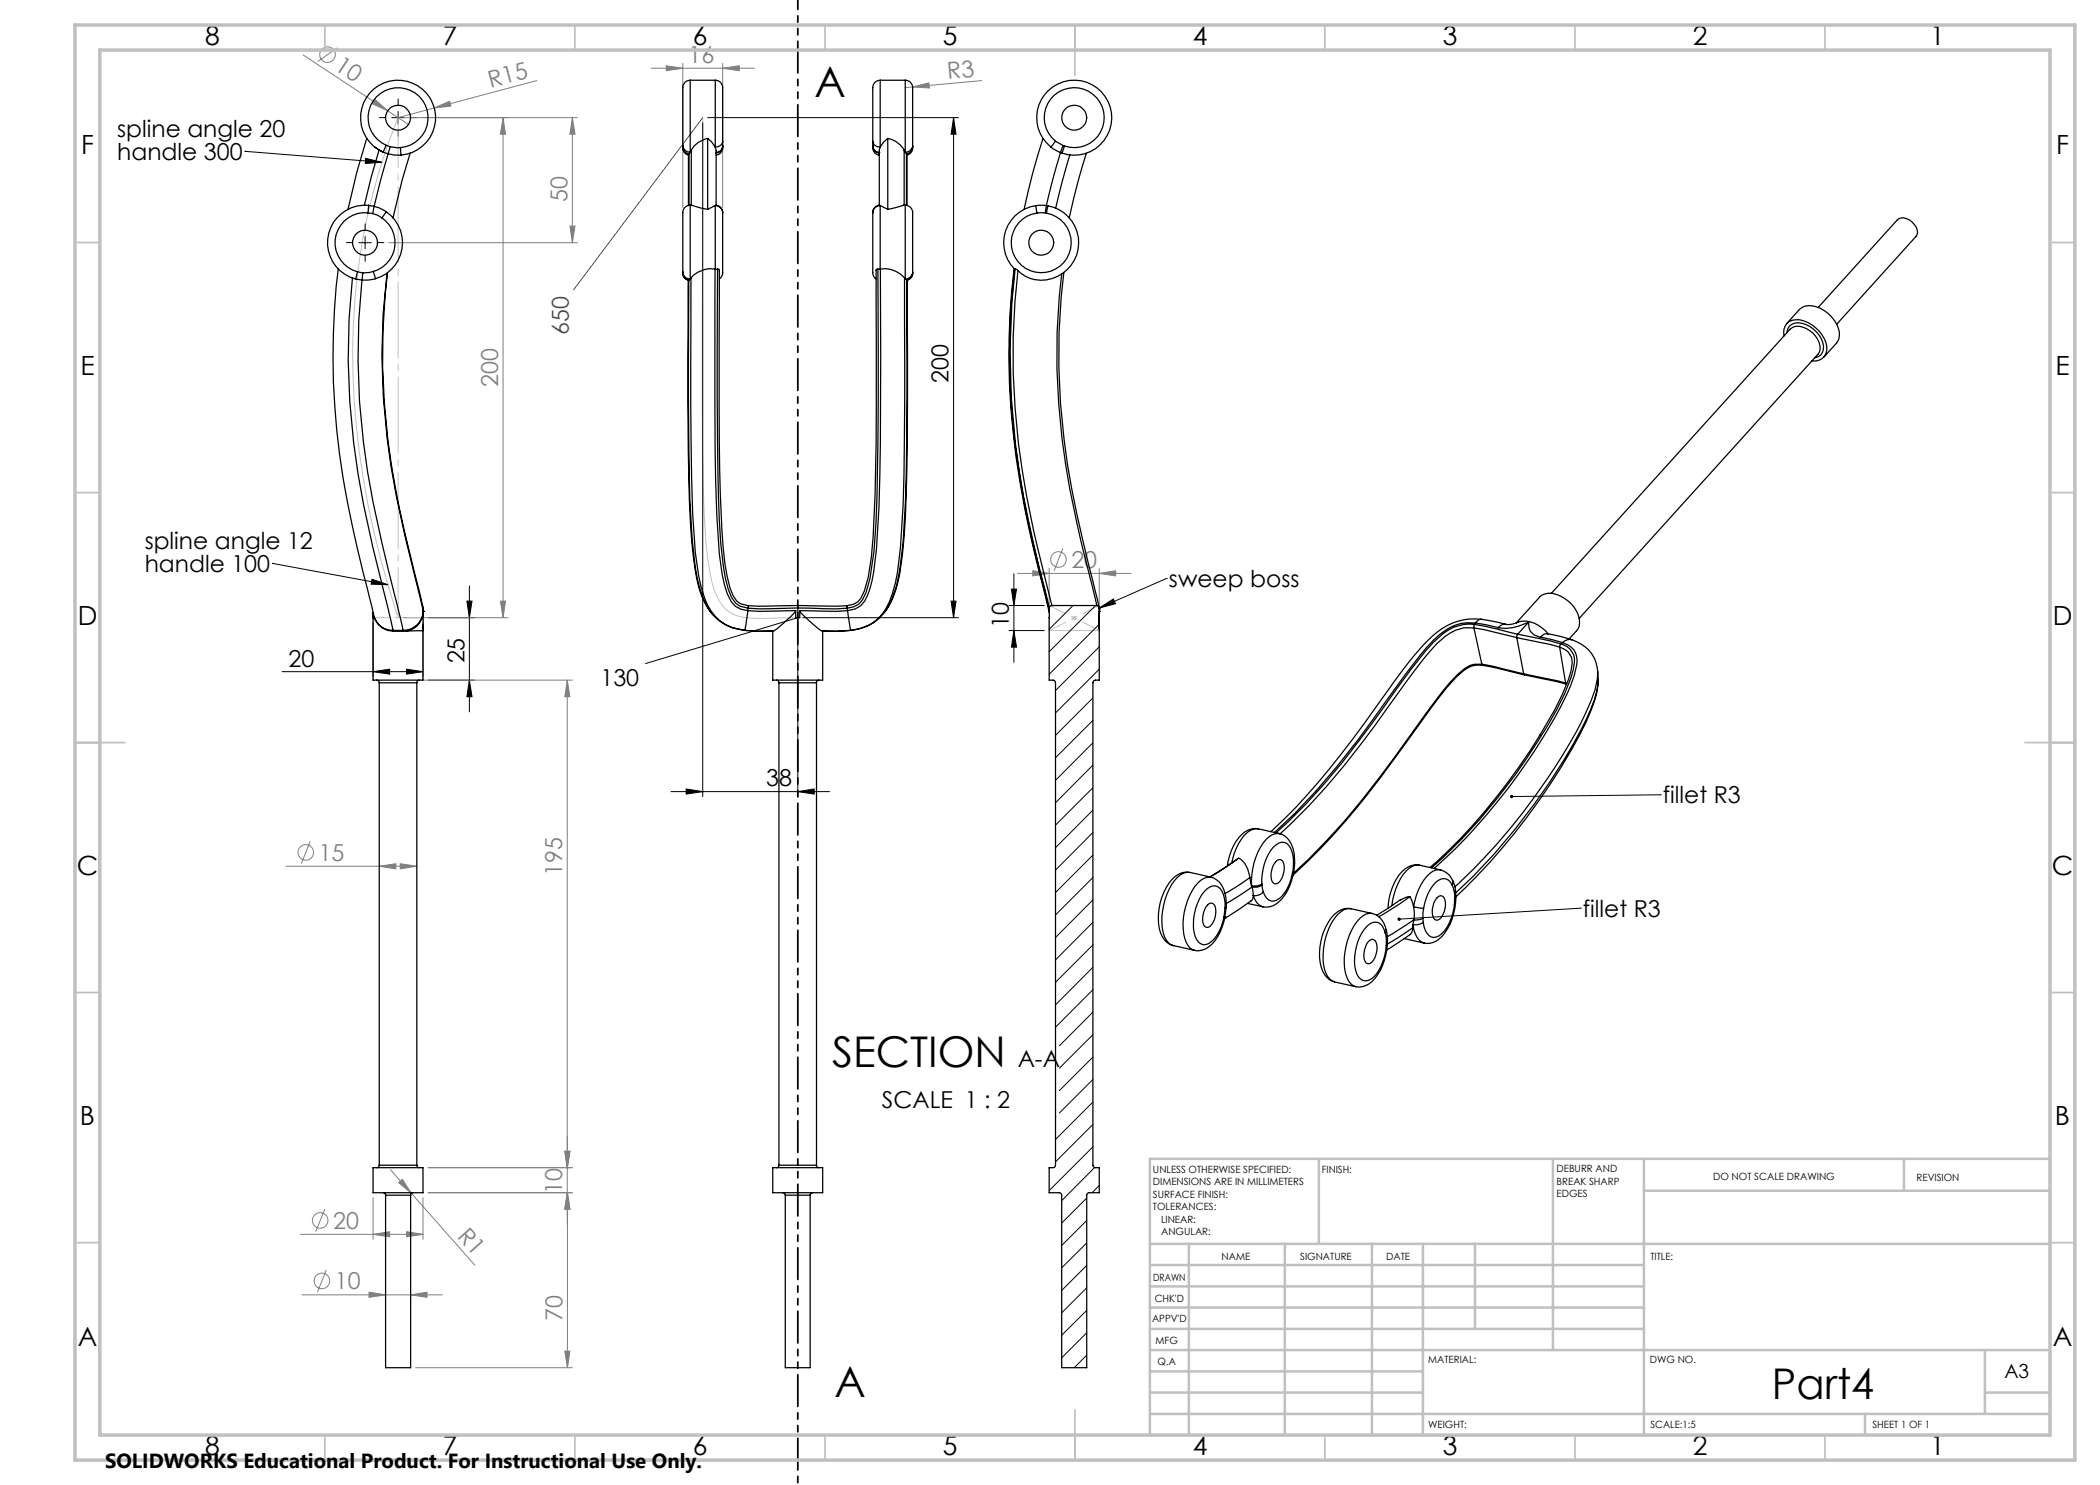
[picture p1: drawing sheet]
<svg xmlns="http://www.w3.org/2000/svg" width="420mm" height="297mm" viewBox="0 0 420 297" stroke-linecap="round" stroke-linejoin="round" font-family="sans-serif">
<g fill="none" stroke="#808080" stroke-width=".2">
<path d="M60.6 11l21.1 13.9M67.5 9.6l-4 2.7M75 19.9l2.5 2.3-3-1.4zM107.4 16.1l-27.8 7.4M130.2 13.6h20.7M133.2 13.2l3.4 .4-3.4 .5zM136.6 12.7v28.9M144.5 13.6l3.3-.4v.9zM144.5 12.7v28.8M182.5 17.4l3.3-.8 .1 1zM182.5 17.4l-1.5 .1M196.4 16.1l-13.9 1.3"/>
<path d="M80.6 23.5h34.9M86.9 21.6l3-1.4 .3 1zM100.6 23.5v100M100.6 23.5l.5 3.3h-1zM114.5 23.5v25M114.5 23.5l.5 3.3h-1zM77.8 48.5h37.7M114 45.2h1l-.5 3.3zM203.5 114.7h22.7M206.6 114.2l3.2 .5-3.2 .5zM209.8 113.7v8.9M212.6 109.7l-1.8 4.4"/>
<path d="M219.9 114.7l3.2-.5v1zM219.9 113.7v11.4M80.6 123.5h21M84.8 136h29.7M100.1 120.2h1l-.5 3.3zM113.5 136v108.9M113.5 136l.5 3.3h-1zM57.1 173.2h26.3M62.1 168.3l-1.8 4.4M75.8 173.2l3.4-.4v1zM80 172.8l3.4 .4-3.4 .6zM74.6 239.5v8.4"/>
<path d="M78.1 233.9l4.2 4.8M79.7 236.5l.8-.6 1.8 2.8zM82.3 238.7l12.7 14.3M84.6 239.5v8.4M85.6 238.5h28.9M85.6 233.5h28.9M113 230.3h1l-.5 3.2zM113.5 238.5l.5 3.3h-1zM113.5 238.5v35M60 246.9h24.6M60.4 259h28.1M64.9 241.9l-1.8 4.4"/>
<path d="M65.3 254l-1.8 4.4M73.8 258.4l3.3 .6-3.3 .5zM74.6 246.9l3.3-.6v1.1zM81.3 246.3l3.3 .6-3.3 .5zM82.1 259l3.3-.6v1.1zM83.1 273.5h31.4M113 270.2h1l-.5 3.3z"/>
<circle cx="65.5" cy="10.9" r="1.56"/>
<circle cx="211.7" cy="111.9" r="1.55"/>
<circle cx="61.2" cy="170.5" r="1.55"/>
<circle cx="64" cy="244.1" r="1.54"/>
<circle cx="64.4" cy="256.2" r="1.56"/>
</g>
<g fill="none" stroke="#000" stroke-width=".2">
<path d="M49 30.3h.1M49 30.3l27.4 2.2M73.1 31.7l3.3 .8-3.3 .2zM78.4 23.5h2.5M79.6 22.3v2.5M140.5 24.5v134.8M141.5 23.5h50.2M190.7 23.5l.5 3.3h-1zM190.7 23.5v100M71.8 48.5h2.5M73 47.3v2.5M54.5 112.7h.1"/>
<path d="M54.5 112.7l23.1 4.2M74.4 115.8l3.2 1.1-3.4-.1zM93.9 117.2v25.2M202.3 117.8h1l-.5 3.3zM202.8 114.8v17.7M233.3 115.7h.1M233.3 115.7l-13.4 5.9M56.4 134.3h28.2M74.6 134.3l3.3-.5v1zM74.6 124.5v10.8M81.3 133.8l3.3 .5-3.3 .5zM84.6 124.5v10.8"/>
<path d="M85.6 136h9.3M85.6 123.5h9.3M93.4 120.2h1l-.5 3.3zM93.9 136l.5 3.3h-1zM159.6 123.5l-30.5 9.2M159.6 124.5v34.8M160.5 123.5h31.2M190.2 120.2h1l-.5 3.3zM201.8 126.1h7M201.8 121.1h7M202.8 126.1l.5 3.3h-1zM219.9 121.6l2.8-1.8 .4 1z"/>
<path d="M134.2 158.3h31.7M137.2 157.8l3.3 .5-3.3 .5zM159.6 158.3l3.2-.5v1zM332.1 159h.1M332.1 159l-29.8 .3M316.1 181.6h.1M316.1 181.6l-36.3 2.2"/>
</g>
<path d="M79.6 23.5a127.4 127.4 0 0 0-8.4 61.3 174.3 174.3 0 0 0 8.4 38.7M140.5 23.5v11.4a2381.2 2381.2 0 0 0 .2 64.4 85 85 0 0 0 1.7 17.2 9.7 9.7 0 0 0 3.4 5.8 8 8 0 0 0 4.3 1.3l9.5-.1M84.6 123.5v12.5M209.8 121.1h10.1v5h-10.1zM214.3 123.6h1M214.5 123.3l.7 .7M214.8 123.1v1M215.2 123.3l-.7 .7" fill="none" stroke="#c0c0c0" stroke-width=".2"/>
<path d="M77.1 23.5h-1.2M79.6 21v-1.2M79.6 26v1.3M82.1 23.5h1.3M70.5 48.5h-1.2M73 46v-1.2M73 51v1.3M75.5 48.5h1.3" fill="none" stroke="#000" stroke-width=".2" stroke-dasharray="15.2 1.3 1.3 1.3"/>
<path d="M159.6 -.1v297.2" fill="none" stroke="#000" stroke-width=".35" stroke-dasharray="6.3 1.3 1.3 1.3 1.3 1.3" stroke-dashoffset="2.3"/>
<path d="M84.6 123.5h-10" fill="none" stroke="#c0c0c0" stroke-width=".2" stroke-dasharray="15.2 1.3 1.3 1.3" stroke-dashoffset="12.1"/>
<path d="M79.6 23.5v100" fill="none" stroke="#c0c0c0" stroke-width=".2" stroke-dasharray="15.2 1.3 1.3 1.3" stroke-dashoffset="5.2"/>
<path d="M209.9 126.1l10-5M209.9 121.1l10 5" fill="none" stroke="#c0c0c0" stroke-width=".2" stroke-dasharray="15.2 1.3 1.3 1.3" stroke-dashoffset="11.6"/>
<g fill="none" stroke="#c0c0c0" stroke-width=".35">
<path d="M65 5v5M115 5v5M165 5v5M215 5v10M265 5v5M315 5v5M365 5v5M15 48.5h5M410 48.5h5M15 98.5h5M410 98.5h5M15 148.5h10"/>
<path d="M405 148.5h10M15 198.5h5M410 198.5h5M15 248.5h5M410 248.5h5M65 287v5M115 287v5M165 287v5M215 282v10M265 287v5M315 287v5M365 287v5"/>
</g>
<g fill="none" stroke="#c0c0c0" stroke-width=".5">
<path d="M263.8 231.8v17M310.6 231.8v38.2M328.8 231.8v55.2M328.8 238.2h81.2M380.8 231.8v6.4M410 231.8h-180v55.2M230 248.8h180M230 257.3h98.8M230 253h98.8M237.8 248.8v38.2M257 248.8v38.2M274.4 248.8v38.2"/>
<path d="M284.6 248.8v38.2M295 248.8v17M230 265.8h98.8M230 261.5h98.8M230 278.5h54.6M230 274.3h54.6M230 270h180M397 278.5h13M397 270v12.8M230 282.8h180M373 282.8v4.2"/>
</g>
<path d="M15 5h400v287h-400zM20 10h390v277h-390z" fill="none" stroke="#c0c0c0" stroke-width=".7"/>
<path d="M140.5 23.5l-25.8 34.5" fill="none" stroke="#00f" stroke-width=".2"/>
<g fill="#000">
<path d="M159.6 -.1h6zM159.6 297.1h6z"/>
<path d="M190.7 23.5l.5 3.3h-1zM190.2 120.2h1l-.5 3.3z"/>
<path d="M74.4 115.8l3.2 1.1-3.4-.1zM73.1 31.7l3.3 .8-3.3 .2zM219.9 121.6l2.8-1.8 .4 1zM302.1 159.1l-.1 .2h.3h-.3a.33 .33 0 0 0 .5 .3 .33 .33 0 0 0 .1-.5 .33 .33 0 0 0-.5 0zM279.6 183.6l-.1 .3 .3-.1-.3 .1a.33 .33 0 0 0 .5 .2 .33 .33 0 0 0 .1-.5 .33 .33 0 0 0-.5 0z"/>
<path d="M81.3 133.8l3.3 .5-3.3 .5zM74.6 134.3l3.3-.5v1z"/>
<path d="M93.9 136l.5 3.3h-1zM93.4 120.2h1l-.5 3.3zM202.8 126.1l.5 3.3h-1zM202.3 117.8h1l-.5 3.3z"/>
<path d="M137.2 157.8l3.3 .5-3.3 .5zM159.6 158.3l3.2-.5v1z"/>
</g>
<g fill="#808080">
<path d="M75 19.9l2.5 2.3-3-1.4z"/>
<path d="M182.5 17.4l3.3-.8 .1 1z"/>
<path d="M86.9 21.6l3-1.4 .3 1z"/>
<path d="M79.7 236.5l.8-.6 1.8 2.8z"/>
<path d="M100.6 23.5l.5 3.3h-1zM100.1 120.2h1l-.5 3.3z"/>
<path d="M81.3 246.3l3.3 .6-3.3 .5zM74.6 246.9l3.3-.6v1.1zM80 172.8l3.4 .4-3.4 .6zM75.8 173.2l3.4-.4v1zM144.5 13.6l3.3-.4v.9zM133.2 13.2l3.4 .4-3.4 .5z"/>
<path d="M73.8 258.4l3.3 .6-3.3 .5zM82.1 259l3.3-.6v1.1z"/>
<path d="M219.9 114.7l3.2-.5v1zM206.6 114.2l3.2 .5-3.2 .5z"/>
<path d="M113.5 238.5l.5 3.3h-1zM113 230.3h1l-.5 3.2z"/>
<path d="M113.5 238.5l.5 3.3h-1zM113 270.2h1l-.5 3.3zM113.5 136l.5 3.3h-1zM113 230.3h1l-.5 3.2zM114.5 23.5l.5 3.3h-1zM114 45.2h1l-.5 3.3z"/>
</g>
<g fill="none" stroke="#000" stroke-width=".25">
<path d="M138 16a1.63 1.63 0 0 0-1.4 2.1v11M138 16v14.4M138 16h5.1M143.1 16a1.57 1.57 0 0 1 1.4 2v10.3M143.1 16v13.4M176 16a1.57 1.57 0 0 0-1.4 2v10.3M176 16v13.4M176 16h5M181 16a1.63 1.63 0 0 1 1.5 2.1v11M181 16v14.4M73.3 27.7l-1.9 6.7-1.8 7.5M75 29.4l1.6 1"/>
<path d="M75.8 30l-1.6 5.5-1.3 5.5M76.6 30.4a7.5 7.5 0 0 1-2.5-12 7.5 7.5 0 0 1 12.2 1.9 7.5 7.5 0 0 1-6.1 10.7M76.6 30.4l1 .4M77.2 29.1l-.6 1.3M77.2 29.1a6 6 0 0 1-2-9.7 6 6 0 0 1 9.8 1.6 6 6 0 0 1-4.9 8.5M77.2 29.1l.9 .2M77.6 30.8l1.2 .2h1.4M77.6 30.8l-2.8 10.5M78.1 29.3l-.5 1.5M78.1 29.3l2 .2M80.1 29.5l.1 1.5M82 30.7l-1.6 5.4-1.8 7.5"/>
<path d="M136.6 29.6a1.43 1.43 0 0 0 1.1 1.4M136.6 29.1a1.45 1.45 0 0 0 1.4 1.3M136.6 29.3a1.4 1.4 0 0 0 1.2 1.5M136.6 29.1v.4M137.8 30.8l-.1 .2v10.1M137.8 30.8v10.3M138 30.4l-.2 .4M138.3 30v11M138.3 30l-.3 .4M141.5 27.7a4.7 4.7 0 0 0-3.2 2.3M141.5 27.7v14.2M141.5 27.7l.8 .6 .8 1.1"/>
<path d="M143.1 29.4l.1 .7v11M144.5 29.2a1.57 1.57 0 0 1-1.3 1.8M144.5 28.3a1.36 1.36 0 0 1-1.4 1.1M144.5 29.1a1.39 1.39 0 0 1-1.4 1.4M144.5 29.2a1.39 1.39 0 0 1-1.3 1.4M144.5 28.3v.9M174.6 29.2a1.57 1.57 0 0 0 1.3 1.8M174.6 28.3a1.36 1.36 0 0 0 1.4 1.1M174.6 29.1a1.39 1.39 0 0 0 1.4 1.4M174.6 28.3v.8M174.6 29.2a1.39 1.39 0 0 0 1.3 1.4M174.6 29.1v.1"/>
<path d="M175.9 30.1v11M176 29.4l-.1 .7M177.6 27.7a4.7 4.7 0 0 1 3.2 2.3M177.6 27.7v14.2M177.6 27.7l-.9 .7-.7 1M180.8 30v11M180.8 30l.2 .4M181 30.4l.3 .4M181.3 30.8v10.3M181.3 30.8l.1 .1M181.4 30.9v10.2M182.5 29.6a1.43 1.43 0 0 1-1.1 1.4"/>
<path d="M182.5 29.1a1.45 1.45 0 0 1-1.5 1.3M182.5 29.3a1.4 1.4 0 0 1-1.2 1.5M182.5 29.1v.4M208.6 27.7a133.7 133.7 0 0 0-3.8 14.2M210.2 29.4a7.5 7.5 0 0 1 1-12.5 7.5 7.5 0 0 1 11.1 6 7.5 7.5 0 0 1-9.9 7.7M210.2 29.4l1.9 1.1M211.1 28.3a6 6 0 0 1 .5-9.9 6 6 0 0 1 9.1 3.9 6 6 0 0 1-6.8 7.2l-1-.3M211.1 28.3l-.9 1.1M211.1 28.3l1.5 .8M212.1 30.5l-1.5 5.3-1.3 5.3M212.1 30.5l.3 .1M212.6 29.1l-.5 1.4"/>
<path d="M212.6 29.1l.3 .1M212.9 29.2l-.5 1.4M214 31l-1.6 5.3-1.3 5.3M217.3 30.7a130.2 130.2 0 0 0-3.4 12.9M67.7 53.7a154.1 154.1 0 0 0 3.7 55.7l3.4 13.9M70.5 55.6a147.5 147.5 0 0 0 2.2 45.5l1.9 8.4 4 16.6M71.1 55.8l1.3 .2M71.5 54.4l1.1 .2M71.5 54.4l-.4 1.4M72.4 56a149.2 149.2 0 0 0 4 52.5l4.2 17.6M72.6 54.6l-.2 1.4M73.6 42.6l.9 .1"/>
<path d="M73.6 42.6a6 6 0 0 0-6.5 4.9 6 6 0 0 0 4.4 6.9M73.7 41.1l-.1 1.5M73.7 41.1l1.1 .2M73.7 41.1a7.5 7.5 0 0 0-8.1 6.1 7.5 7.5 0 0 0 5.5 8.6M74.5 42.7l1 .3 .9 .6M74.7 54.3l-.8 .2-1.3 .1M74.7 54.3l.4 1.4M74.8 41.3l-.3 1.4M74.8 41.3l1 .3 1.5 .8M75.1 55.7l-1.5 .3h-1.2M76.4 43.6a6 6 0 0 1 2.5 5.9 6 6 0 0 1-4.2 4.8M77.3 42.4l-.9 1.2"/>
<path d="M77.3 42.4a7.5 7.5 0 0 1 3.1 7.3 7.5 7.5 0 0 1-5.3 6M77.4 54.6a143.5 143.5 0 0 0 3.6 52.6l3.2 13.2a4 4 0 0 1-3.6 5.7M77.5 54.5a145 145 0 0 0 3.4 51.6l3.7 15.5M136.6 54.6a1.42 1.42 0 0 0 1.1 1.5M136.6 54.4a1.45 1.45 0 0 0 1.4 1.4M136.6 54.4a1.49 1.49 0 0 0 1.2 1.6M137.8 56h-.1l-.1 6.2a931.1 931.1 0 0 0 .5 42.2 51.8 51.8 0 0 0 2.2 14.7 11.9 11.9 0 0 0 2.2 3.7M137.8 56l-.1 24.3a412 412 0 0 0 .7 27.5 38.5 38.5 0 0 0 2.3 12.1 9.5 9.5 0 0 0 8.2 6.2M138 41a1.62 1.62 0 0 0-1.4 2.1v11.3M138 41v14.8M138 41h.2M138 55.8l-.2 .2"/>
<path d="M138.2 55.6l-.1 25.1a392 392 0 0 0 1 29.8 30.8 30.8 0 0 0 2.4 10.5 8.9 8.9 0 0 0 7.4 5.1M138.2 55.6l-.2 .2M138.3 41l3.2 .9M138.3 41l-.1 .1M143 53.8v19.1a520.4 520.4 0 0 0 .9 37.9 22.9 22.9 0 0 0 2.4 9.6l.8 .9 1.1 .5 1.4 .3M143 53.8a5.1 5.1 0 0 0-4.8 1.8M143 53.8h.1M143.1 41.1a1.61 1.61 0 0 1 1.4 2.1v9.1a6.1 6.1 0 0 1-.2 3.1l-.4 .4M143.1 53.8h.4M143.1 41.1l-1.6 .8M143.1 41.1v12.7M143.2 41a1.52 1.52 0 0 1 1.3 1.5"/>
<path d="M143.2 41.1h-.1M143.5 53.8v35a305.9 305.9 0 0 0 .6 19.9l.6 4.6a14.1 14.1 0 0 0 2.4 7.3l.8 .6 1.7 .4M143.5 53.8l.4 .1-.1 27.8a288.3 288.3 0 0 0 1.2 31.4l1 4.5 .6 1.6a3.3 3.3 0 0 0 3.1 1.9M175.6 53.8v16.8a829.9 829.9 0 0 1-.4 34.1l-.4 5.5-.8 5.5-.8 2.8a3.9 3.9 0 0 1-3.7 3.1M175.6 53.8h.4M175.6 53.8l-.4 .1 .1 21.3a460.9 460.9 0 0 1-1 36.2l-.7 4.1-.7 2.7a3.6 3.6 0 0 1-3.5 2.9M175.9 41a1.45 1.45 0 0 0-1.3 1.5M175.9 41.1h.1M176 41.1a1.61 1.61 0 0 0-1.4 2.1v9.1a6.1 6.1 0 0 0 .2 3.1l.4 .4M176 41.1v12.7M176 41.1l1.6 .8M176 53.8h.1"/>
<path d="M176.1 53.8v26.3a406.7 406.7 0 0 1-.8 29.7 25.6 25.6 0 0 1-2.4 10.4l-.8 1-1.1 .6-1.5 .3M176.1 53.8a5.2 5.2 0 0 1 4.8 1.8M180.8 41l-3.2 .9M180.8 41l.1 .1M180.9 41h.1M180.9 55.6v24.7a381 381 0 0 1-.8 29.2 33.9 33.9 0 0 1-2.2 10.9 8.9 8.9 0 0 1-7.8 5.7M180.9 55.6l.1 .2M181 41a1.62 1.62 0 0 1 1.5 2.1v11.3M181 41v14.8M181 55.8l.4 .2M181.4 56v24.3a405.8 405.8 0 0 1-.8 28.2l-.7 5.7a15.9 15.9 0 0 1-4 9.4 9.8 9.8 0 0 1-5.7 2.5M181.4 56h.1"/>
<path d="M181.5 56v4.9a1084.4 1084.4 0 0 1-.4 42.6 62.5 62.5 0 0 1-2 14.8 13.9 13.9 0 0 1-2.1 4M182.5 54.6a1.4 1.4 0 0 1-1.1 1.5M182.5 54.4a1.45 1.45 0 0 1-1.5 1.4M182.5 54.4a1.51 1.51 0 0 1-1.1 1.6M202.8 53.7a150.2 150.2 0 0 0 3 51.9l4.1 17M202.8 53.7l.1 .1M202.9 53.8h.1M202.9 53.8a155.3 155.3 0 0 0 4.2 57l2.8 11.3M203 53.8l.6 .3M203 53.8a155.6 155.6 0 0 0 3.7 54.9l3.2 12.9M203.6 54.1a158.5 158.5 0 0 0 4.8 59l2 8M207.2 41.1a7.5 7.5 0 0 0-6.1 5.1 7.5 7.5 0 0 0 1.8 7.6"/>
<path d="M207.2 41.1l.2 1.5M207.4 42.6a6 6 0 0 0-4.3 9.1 6 6 0 0 0 10.1 .2 6 6 0 0 0-3.9-9.3M209.1 42.6h-1.7M209.1 42.6h.2M209.3 41.1l-.2 1.5M209.3 41.1h-2.1M209.3 41.1l.3 .1M209.6 41.2a7.5 7.5 0 0 1 5.8 9.6 7.5 7.5 0 0 1-10.4 4.4l-1.4-1.1M209.6 41.2l-.3 1.4M212.3 54.8a146.6 146.6 0 0 0 3.8 53.3l3.3 13M212.8 54.5a144 144 0 0 0 3.7 53.3l3.3 13.6M356.8 67.2a2.52 2.52 0 0 1 3.1-3.2 6.7 6.7 0 0 1 5.5 6 2.45 2.45 0 0 1-3 2.2"/>
<path d="M357.3 64.7l2.6-2.8a3.6 3.6 0 0 1 4.2-.2 6.4 6.4 0 0 1 3.8 5.4l-.1 .7-.5 .8-2.5 2.8M357.4 66.5a2.12 2.12 0 0 1 3-1.8 5.8 5.8 0 0 1 4.3 4.5 1.94 1.94 0 0 1-1.7 2.3M363.6 61.5l15.9-17.5a2.12 2.12 0 0 1 2.9 .4 2.18 2.18 0 0 1 .8 2.9l-15.9 17.5M310.3 118.7l47.7-52.9a2.65 2.65 0 0 1 3.3-.1 4.4 4.4 0 0 1 2.6 4.7l-48.1 53.3M74.6 123.5h.1M74.6 122.6v13.4h10v-9.9M74.8 123.3l.3 .8M74.8 123.3a4 4 0 0 0 3.8 2.8M75 123.8a4 4 0 0 0 3.7 2.5M75.4 136a.49 .49 0 0 1 .4 .6M75.8 136.6h7.6M75.8 136.6v96.4"/>
<path d="M78.6 126.1l.1 .2M78.6 126.3h2.1M78.6 126.1h2M83.4 136.6v96.4M83.9 136a.49 .49 0 0 0-.5 .6M84.6 126.1l-3.4 .1M84.6 121.5v.2M84.6 121.7h.1M84.6 122.7v2.9M84.6 124.9v.7M84.6 121.6l.1 .2M84.6 121.5v-.1v.2"/>
<path d="M84.6 125.8v.3M84.6 125.6v.2M84.6 121.5l.1 .8M84.7 122.3a4 4 0 0 1-4.1 4v-.2M84.7 122.3h.1M148.9 126.1l2.8 .2 2.9-.1v9.8h9.9v-9.8l2.9 .1 2.8-.2M148.9 126.1h.1M148.9 126.1l2.7 .2 3-.1M149.6 122.1l-.7 4M149.6 122.1l2.1 .2 7.4-.2M149.6 121.6v.5M149.7 121.1l-.1 .5"/>
<path d="M154.6 126.2h.1M155.3 136a.49 .49 0 0 1 .5 .6M155.8 136.6h7.5M155.8 136.6v96.4M159.1 122.1a21.8 21.8 0 0 1-4.5 4.1M159.1 122.1v1.4h.8v-1.4M159.6 121.1l7.7 .1 2.1-.1M159.6 121.6l7.7 .2 2.2-.2M159.6 121.1v.5M159.6 121.6l-7.8 .2-2.2-.2M159.6 121.1l-7.8 .1-2.1-.1M159.6 121.6v1.9"/>
<path d="M159.9 122.1l7.5 .2 2.1-.2M159.9 122.1v.1a19.8 19.8 0 0 0 4.6 4M163.3 136.6v96.4M163.8 136a.49 .49 0 0 0-.5 .6M164.5 126.2h.1M169.4 121.1l.1 .5M169.5 121.6v.5M169.5 122.1l.6 4M170.1 126.1l-2.7 .2-2.9-.1M170.1 126.1h.1M173.4 125.3h-.2M209.8 123.5h.1"/>
<path d="M209.9 121.6l-.1 14.4h.8a.49 .49 0 0 1 .5 .6v96.4l-.3 .5h-1v5h2.1l.4 .4v34.6h5v-34.6l.4-.4h2.2v-5h-.8a.49 .49 0 0 1-.5-.5v-96.4a.49 .49 0 0 1 .5-.6h.8v-10.2M209.9 121.6l.1-.4 .4-.1h9l.3 .1 .2 .6M219.9 121.6v.2M219.9 121.5v4.3M219.9 121.7v3.9M219.9 122.3v.3M219.9 122.2v3.6M219.9 122.3h.1M219.9 121.8h.1M219.9 122.2v.1M294.8 125.6l2.1 .3 6.5 1.6M294.8 125.6a7.1 7.1 0 0 0-5.8 1.7 43.8 43.8 0 0 0-7.8 9.1 268.8 268.8 0 0 1-15.8 20.8l-3.6 3.9-5.8 5.7"/>
<path d="M294.8 125.6l1.6 7.3M294.9 124.9l-.1 .7M294.9 124.9l2.2 .4 6.4 1.6M294.9 124.9a8.3 8.3 0 0 0-6.4 1.9l-1.8 1.7a123.2 123.2 0 0 0-9.8 12.7 149.5 149.5 0 0 1-21.7 25.4M295.1 124.6l4.5 1M295.1 124.6a9.5 9.5 0 0 0-8.5 3.5 92.5 92.5 0 0 0-9.5 12.3 150.5 150.5 0 0 1-22.2 26.1M295.1 124.6l-.2 .3M296.2 123.9a12.3 12.3 0 0 0-10.7 4.3l-2.3 2.4-2.6 3.4a310.3 310.3 0 0 1-19.3 25.1l-2.2 2.5-5 4.7M296.2 123.9l5 1M296.2 123.9a1.33 1.33 0 0 0-1.1 .7M296.4 132.9l1.8 .3 6.5 1.6M296.4 132.9a4.3 4.3 0 0 0-3.5 .8 31.6 31.6 0 0 0-6.2 6.9l-1.9 2.6a300.3 300.3 0 0 1-15.8 20.9l-7.2 7.7-3.1 2.9"/>
<path d="M296.4 132.9l.1 .2M296.5 133.1l-.4-.1a4.6 4.6 0 0 0-3.8 1.5 39.9 39.9 0 0 0-6.3 7.4 260.6 260.6 0 0 1-19.5 25.3l-4.9 5-3 2.8M296.5 133.1l8.4 1.9M301.2 124.9a1.54 1.54 0 0 0-1.6 .7M303.2 124.6l4.7-5.2a3 3 0 0 1 3.4-.5 6.5 6.5 0 0 1 4.6 5.8 4.5 4.5 0 0 1-2.1 3.1M303.4 127.5l1.1 .3a47.2 47.2 0 0 1 7.4 1.6M303.4 127.5l1.3 7.3M303.5 126.9l6.6 1.3 2.1 .6M303.5 126.9l-.1 .6M304.7 134.8l8.4 1.8M304.7 134.8l.2 .2M304.9 135l8.4 1.8"/>
<path d="M305.6 124.5l.1 .1a2.47 2.47 0 0 0 2.4 2.8M305.6 124.5l-.2 .1a10.4 10.4 0 0 1-5.8 1M305.6 124.5l-2.1 2.4M305.8 124.3h-.2a6.6 6.6 0 0 0-3.4 .6h-1M305.8 124.3a7.4 7.4 0 0 1 3.9 2.5M305.8 124.3l-.2 .2M308.1 127.4a1.49 1.49 0 0 1 1.4-.7l2.8 .6 2.1 .6M308.1 127.4l4.4 1.1M309.4 126.7h.1M311.9 129.4a3.5 3.5 0 0 1 2.3 4.9 48.2 48.2 0 0 1-6.2 12.7M311.9 129.4l1.2 7.2M312.2 128.8l-.3 .6"/>
<path d="M312.2 128.8a3.4 3.4 0 0 1 2.7 3.6 25.6 25.6 0 0 1-3.6 9.6 122 122 0 0 1-25 31.6M312.5 128.5a2.18 2.18 0 0 1 3-.1 7.1 7.1 0 0 1 4.1 7.3M312.5 128.5a3.6 3.6 0 0 1 2.8 4.5 33.1 33.1 0 0 1-4.3 10.5 120.8 120.8 0 0 1-24.2 30.2M312.5 128.5l-.3 .3M313.1 136.6l.2 .1M313.1 136.6l.1 .2M313.2 136.8h.1M319.5 134.3a12.2 12.2 0 0 1-1.4 6.1 109.8 109.8 0 0 1-16.5 25.9 114.2 114.2 0 0 1-10.6 11.1M308 146.9a116.3 116.3 0 0 1-22 26.6M237.9 174.5a4 4 0 0 0-4.1 2.2 12.1 12.1 0 0 0-1.7 9.8 3.6 3.6 0 0 0 2.6 2.6M242 175.4l5.8-3.8a4.7 4.7 0 0 1 2.2 3.9M242.2 175.4l-4.2-.9a3.2 3.2 0 0 0-3.1 1.6 13.4 13.4 0 0 0-2 11.2 2.74 2.74 0 0 0 1.8 1.8l4.2 1"/>
<path d="M242.5 175.1l-.5 .3M245.5 172.9h.1M245.5 172.9l.2 .1M245.5 172.9v.3M247.4 171.8l-4.8 3.2M250 175.5l.3 1.6M250 175.5l-5 3.2M250.3 177.1l.1 .3M250.4 177.4l.2 1.7M250.4 177.4l-5.1 3.3M250.6 179.1v.6l-.3 .4-5.4 3.6M250.6 179.1a3.1 3.1 0 0 0 2 2.3"/>
<path d="M251.7 165.8a4 4 0 0 0-3.9 1.7 11.7 11.7 0 0 0-2.3 5.4M251.7 165.8l4.2 .9a3.5 3.5 0 0 0-3.3 2 14 14 0 0 0-2.3 8.4M251.7 165.8a3.6 3.6 0 0 0-3.4 2 12.3 12.3 0 0 0-2 4.8M252.4 176.8a10.1 10.1 0 0 1 2.8-7.8 1.75 1.75 0 0 1 2.9 .6 9.8 9.8 0 0 1-1.7 9.6 1.9 1.9 0 0 1-1.8 1 1.9 1.9 0 0 1-1.7-1.1l-.2-.7M252.4 176.8a2.72 2.72 0 0 1-2.1 .3M252.4 177l.3 1.4M252.4 177a2.5 2.5 0 0 1-2 .4M252.4 176.8v.2M252.7 178.4a2.12 2.12 0 0 1-2.1 .7M255.2 172.3a.82 .82 0 0 1 .8-.4 .82 .82 0 0 1 .7 .6 3.9 3.9 0 0 1-1.3 4.2 .89 .89 0 0 1-1.1-.8 4.5 4.5 0 0 1 .9-3.6zM255.9 166.8a4.2 4.2 0 0 1 2.9 3.9 12.1 12.1 0 0 1-2.8 9.5 3.7 3.7 0 0 1-3.4 1.2M282 179.3a8.7 8.7 0 0 0-4.3 2.3l-2.4 1.5"/>
<path d="M282 179.3l-2 1.5-4.3 2.5M282 179.3l.4 1 .3 1.1M283.9 173.1a3.9 3.9 0 0 0-4.1 1.9 12.5 12.5 0 0 0-2.2 6.7M283.9 173a3.5 3.5 0 0 0-3.3 1.9 13.9 13.9 0 0 0-2.2 6.2M283.9 173l4.2 1a3.4 3.4 0 0 0-3.3 2 12.7 12.7 0 0 0-2.1 5.4M287.4 179.6l.3-.3a.79 .79 0 0 1 1.2 .5 3.9 3.9 0 0 1-1.3 4.2 .89 .89 0 0 1-1.1-.9 4.7 4.7 0 0 1 .9-3.5zM288.1 174a3.5 3.5 0 0 1 2.4 2.1M290.4 177a1.88 1.88 0 0 0-1.5-1.3 1.88 1.88 0 0 0-1.8 .8 9.4 9.4 0 0 0-2.4 5.1M290.4 177l.5 1.6M290.5 176.1l.4 .8 .2 1.2M290.5 176.1l.1 .5-.2 .4M290.9 178.6v1"/>
<path d="M290.9 179.6l.3-.4a11.4 11.4 0 0 1-3.4 8.6 3.3 3.3 0 0 1-3 .8M290.9 179.6a9.7 9.7 0 0 1-3 7.5 1.81 1.81 0 0 1-2.9-1l-.3-1.6M291.1 178.1v1.1M291.1 178.1l-.2 .5M291.1 178.6a124.6 124.6 0 0 0 26.2-34.9 19.5 19.5 0 0 0 2.3-8l.1 .1a15.8 15.8 0 0 1-1.5 6.4 113.4 113.4 0 0 1-17.7 27.3 121.9 121.9 0 0 1-9.3 9.8M241.5 181a.85 .85 0 0 1 .8-.4 .85 .85 0 0 1 .7 .7 3.9 3.9 0 0 1-1.3 4.2 .89 .89 0 0 1-1.1-.9 4.5 4.5 0 0 1 .9-3.6zM244.8 183.4h.2M245 183.4a9.2 9.2 0 0 1-3.8 6.4 3.1 3.1 0 0 1-2.3 .3M245 183.4h.1M245 181.4a4.5 4.5 0 0 0-1.5-4.1 2.11 2.11 0 0 0-2.6 1 10.5 10.5 0 0 0-1.9 9 1.88 1.88 0 0 0 1.4 1.5 1.88 1.88 0 0 0 1.9-.5 8.8 8.8 0 0 0 2.5-4.9M245 181.4l-.2 2M245.2 181.5l-.2 1.9"/>
<path d="M245.3 181.2a5.6 5.6 0 0 0-2.6-5.6 2.72 2.72 0 0 0-3.2 1 12.6 12.6 0 0 0-2.3 11.9 2.36 2.36 0 0 0 1.7 1.6M245.3 181.2l-.3 .2M245.3 181.5l-.3 .2M245.3 181.2l-.1 .3M249.5 180.7l3.1 .7M270.2 181.7a4.3 4.3 0 0 0-4.5 2.7 11.5 11.5 0 0 0-1.2 9.9 3.5 3.5 0 0 0 2.4 2.1M273.7 188.3a.82 .82 0 0 1 .9-.4 .82 .82 0 0 1 .6 .6 3.9 3.9 0 0 1-1.3 4.2 .89 .89 0 0 1-1.1-.9 4.6 4.6 0 0 1 .9-3.5zM274.4 182.7a3.7 3.7 0 0 1 2.8 3.2M274.5 182.7a3.1 3.1 0 0 0-3.1 1.6 13.6 13.6 0 0 0-2.3 10.3 3.3 3.3 0 0 0 2.1 2.7M274.5 182.7l-4.3-1a3.3 3.3 0 0 0-3.3 1.9 13.5 13.5 0 0 0-2 10.4 3.2 3.2 0 0 0 2 2.4l4.3 .9M277 186.6a2.43 2.43 0 0 0-1.9-2.2 4.2 4.2 0 0 0-3.1 3 10.2 10.2 0 0 0-.6 7.5 1.9 1.9 0 0 0 1.5 1.3 1.9 1.9 0 0 0 1.9-.8 9.9 9.9 0 0 0 2.4-6.3M277 186.6l.3 1.7"/>
<path d="M277.2 185.9l.3 2.1M277.2 185.9v.3l-.2 .4M277.3 188.3l-.1 .8M277.5 188.9a10.8 10.8 0 0 1-3.7 7.9 3.5 3.5 0 0 1-2.6 .5M277.5 188.9l-.3 .2M277.5 188v.9M277.5 188l-.2 .3M282.5 185.6a1.65 1.65 0 0 1-.5 1.3l-4.6 3.1M282.5 185.6l-5 3.2M282.6 184.9l-.1 .7M282.6 184.9a4 4 0 0 0 2.2 3.7l-4-.9M282.7 181.4l.2 1-.1 1.6"/>
<path d="M282.7 181.4l2 .2M282.8 184l-.2 .9M282.8 184l-5.3 3.3M284.6 183.7l.1 .8M284.6 183.7l-.6 .2-1.2 .1M284.7 184.5a2.68 2.68 0 0 1-2.1 .4M284.7 181.6l-.1 2.1M74.6 233.5h10v5h-10zM75.8 233v.3l-.4 .2M75.8 233h7.6M76.6 238.5l.3 .1 .2 .4M77.1 239v34.5h5v-34.5"/>
<path d="M77.1 239h5M82.6 238.5l-.3 .1-.2 .4M83.4 233v.3l.5 .2M154.6 233.5h9.9v5h-9.9zM155.8 233l-.2 .5h-.3M155.8 233h7.5M156.5 238.5a.49 .49 0 0 1 .6 .5M157.1 239v34.5h4.9v-34.5M157.1 239h4.9M162.6 238.5l-.3 .1-.3 .4M163.3 233l.2 .5h.3"/>
<circle cx="79.6" cy="23.5" r="2.5"/>
<circle cx="214.8" cy="23.5" r="2.5"/>
<circle cx="73" cy="48.5" r="2.5"/>
<circle cx="208.2" cy="48.5" r="2.51"/>
</g>
<g fill="none" stroke="#000" stroke-width=".2">
<path d="M214.6 121.1l-4.8 4.8M218.6 139.6l-7.5 7.5M219.1 121.1l-9.3 9.2M219.9 124.8l-10.1 10.1M219.9 129.4l-8.8 8.7M219.9 133.8l-8.8 8.8M218.6 144.1l-7.5 7.4M218.6 148.6l-7.5 7.5M218.6 153l-7.5 7.5M218.6 157.5l-7.5 7.5M218.6 162l-7.5 7.5M218.6 166.5l-7.5 7.5"/>
<path d="M218.6 171l-7.5 7.5M218.6 175.5l-7.5 7.5M218.6 180l-7.5 7.5M218.6 184.5l-7.5 7.5M218.6 189l-7.5 7.5M218.6 193.5l-7.5 7.5M218.6 197.9l-7.5 7.6M218.6 202.4l-6.7 6.8M218.6 206.9l-6.7 6.7M218.6 211.4l-6.7 6.7M218.6 215.9l-6.7 6.7M209.9 233.5l-.1 .1"/>
<path d="M211.2 223.3l-.1 .1M217.3 239.6l-5 5M218.6 220.4l-7.5 7.5M218.6 224.9l-7.5 7.5M218.6 229.4l-8.8 8.7M218.9 233.5l-6.6 6.6M219.9 237.1l-1.5 1.4M217.3 244.1l-5 5M217.3 248.6l-5 5M217.3 253.1l-5 5M217.3 257.6l-5 5M217.3 262.1l-5 4.9"/>
<path d="M217.3 266.6l-5 5M217.3 271l-2.5 2.5"/>
</g>
<g font-size="8.5">
<text x="162.9" y="19.4">A</text>
<text x="166.4" y="213.4">SECTION</text>
<text x="166.9" y="279.4">A</text>
<text x="354.4" y="279.7">Part4</text>
</g>
<g font-size="5.3">
<text x="41" y="9">8</text>
<text x="88.5" y="9">7</text>
<text x="138.5" y="9">6</text>
<text x="188.5" y="9">5</text>
<text x="238.5" y="9">4</text>
<text x="288.5" y="9">3</text>
<text x="338.5" y="9">2</text>
<text x="386" y="9">1</text>
<text x="16.2" y="30.7">F</text>
<text x="411.2" y="30.7">F</text>
<text x="16.1" y="75">E</text>
<text x="411.1" y="75">E</text>
<text x="15.5" y="125">D</text>
<text x="410.5" y="125">D</text>
<text x="15.4" y="175">C</text>
<text x="410.4" y="175">C</text>
<text x="16" y="225">B</text>
<text x="411" y="225">B</text>
<text x="15.5" y="269.2">A</text>
<text x="410.5" y="269.2">A</text>
<text x="41" y="291">8</text>
<text x="88.5" y="291">7</text>
<text x="138.5" y="291">6</text>
<text x="188.5" y="291">5</text>
<text x="238.5" y="291">4</text>
<text x="288.5" y="291">3</text>
<text x="338.5" y="291">2</text>
<text x="386" y="291">1</text>
</g>
<g font-size="4.7" fill="#808080">
<text x="66.7" y="13.8" transform="rotate(33 66.7 13.8)">10</text>
<text x="98.1" y="17.5" transform="rotate(-15 98.1 17.5)">R15</text>
<text x="137.7" y="12.6">16</text>
<text x="189.6" y="15.8" transform="rotate(-5 189.6 15.8)">R3</text>
<text x="113.5" y="40.5" transform="rotate(-90 113.5 40.5)">50</text>
<text x="99.6" y="77.4" transform="rotate(-90 99.6 77.4)">200</text>
<text x="214.3" y="113.6">20</text>
<text x="63.7" y="172.2">15</text>
<text x="112.5" y="175.2" transform="rotate(-90 112.5 175.2)">195</text>
<text x="112.5" y="238.8" transform="rotate(-90 112.5 238.8)">10</text>
<text x="66.6" y="245.8">20</text>
<text x="91.3" y="247.3" transform="rotate(48 91.3 247.3)">R1</text>
<text x="67" y="257.9">10</text>
<text x="112.5" y="264.3" transform="rotate(-90 112.5 264.3)">70</text>
</g>
<g font-size="4.7">
<text x="23.4" y="27.5">spline angle 20</text>
<text x="23.4" y="32">handle 300</text>
<text x="189.7" y="76.7" transform="rotate(-90 189.7 76.7)">200</text>
<text x="28.9" y="109.9">spline angle 12</text>
<text x="28.9" y="114.4">handle 100</text>
<text x="233.8" y="117.5">sweep boss</text>
<text x="201.8" y="125.5" transform="rotate(-90 201.8 125.5)">10</text>
<text x="57.7" y="133.3">20</text>
<text x="92.9" y="132.7" transform="rotate(-90 92.9 132.7)">25</text>
<text x="120.1" y="137.2">130</text>
<text x="153.2" y="157.3">38</text>
<text x="332.6" y="160.7">fillet R3</text>
<text x="316.6" y="183.4">fillet R3</text>
<text x="203.5" y="213.4">A-A</text>
<text x="176.4" y="221.6">SCALE 1 : 2</text>
</g>
<text font-size="4.7" fill="#00f" x="113.7" y="67" transform="rotate(-90 113.7 67)">650</text>
<text font-size="4.1" x="21" y="293.7">SOLIDWORKS Educational Product. For Instructional Use Only.</text>
<text font-size="3.9" x="400.9" y="275.5">A3</text>
<g font-size="2">
<text x="230.6" y="234.6">UNLESS OTHERWISE SPECIFIED:</text>
<text x="230.6" y="237.1">DIMENSIONS ARE IN MILLIMETERS</text>
<text x="230.6" y="239.6">SURFACE FINISH:</text>
<text x="264.4" y="234.6">FINISH:</text>
<text x="311.3" y="234.5">DEBURR AND</text>
<text x="311.3" y="237">BREAK SHARP</text>
<text x="311.3" y="239.5">EDGES</text>
<text x="342.6" y="236">DO NOT SCALE DRAWING</text>
<text x="383.3" y="236.2">REVISION</text>
<text x="230.6" y="242.1">TOLERANCES:</text>
<text x="232.2" y="244.6">LINEAR:</text>
<text x="232.2" y="247.1">ANGULAR:</text>
<text x="244.3" y="252">NAME</text>
<text x="260" y="251.9">SIGNATURE</text>
<text x="277.2" y="251.9">DATE</text>
<text x="330.1" y="251.9">TITLE:</text>
<text x="230.6" y="256.1">DRAWN</text>
<text x="230.9" y="260.3">CHK'D</text>
<text x="230.4" y="264.4">APPV'D</text>
<text x="231.1" y="268.8">MFG</text>
<text x="231.5" y="273">Q.A</text>
<text x="285.6" y="272.5">MATERIAL:</text>
<text x="330" y="272.5">DWG NO.</text>
<text x="285.6" y="285.5">WEIGHT:</text>
<text x="330.1" y="285.6">SCALE:1:5</text>
<text x="374.5" y="285.6">SHEET 1 OF 1</text>
</g>
</svg>
